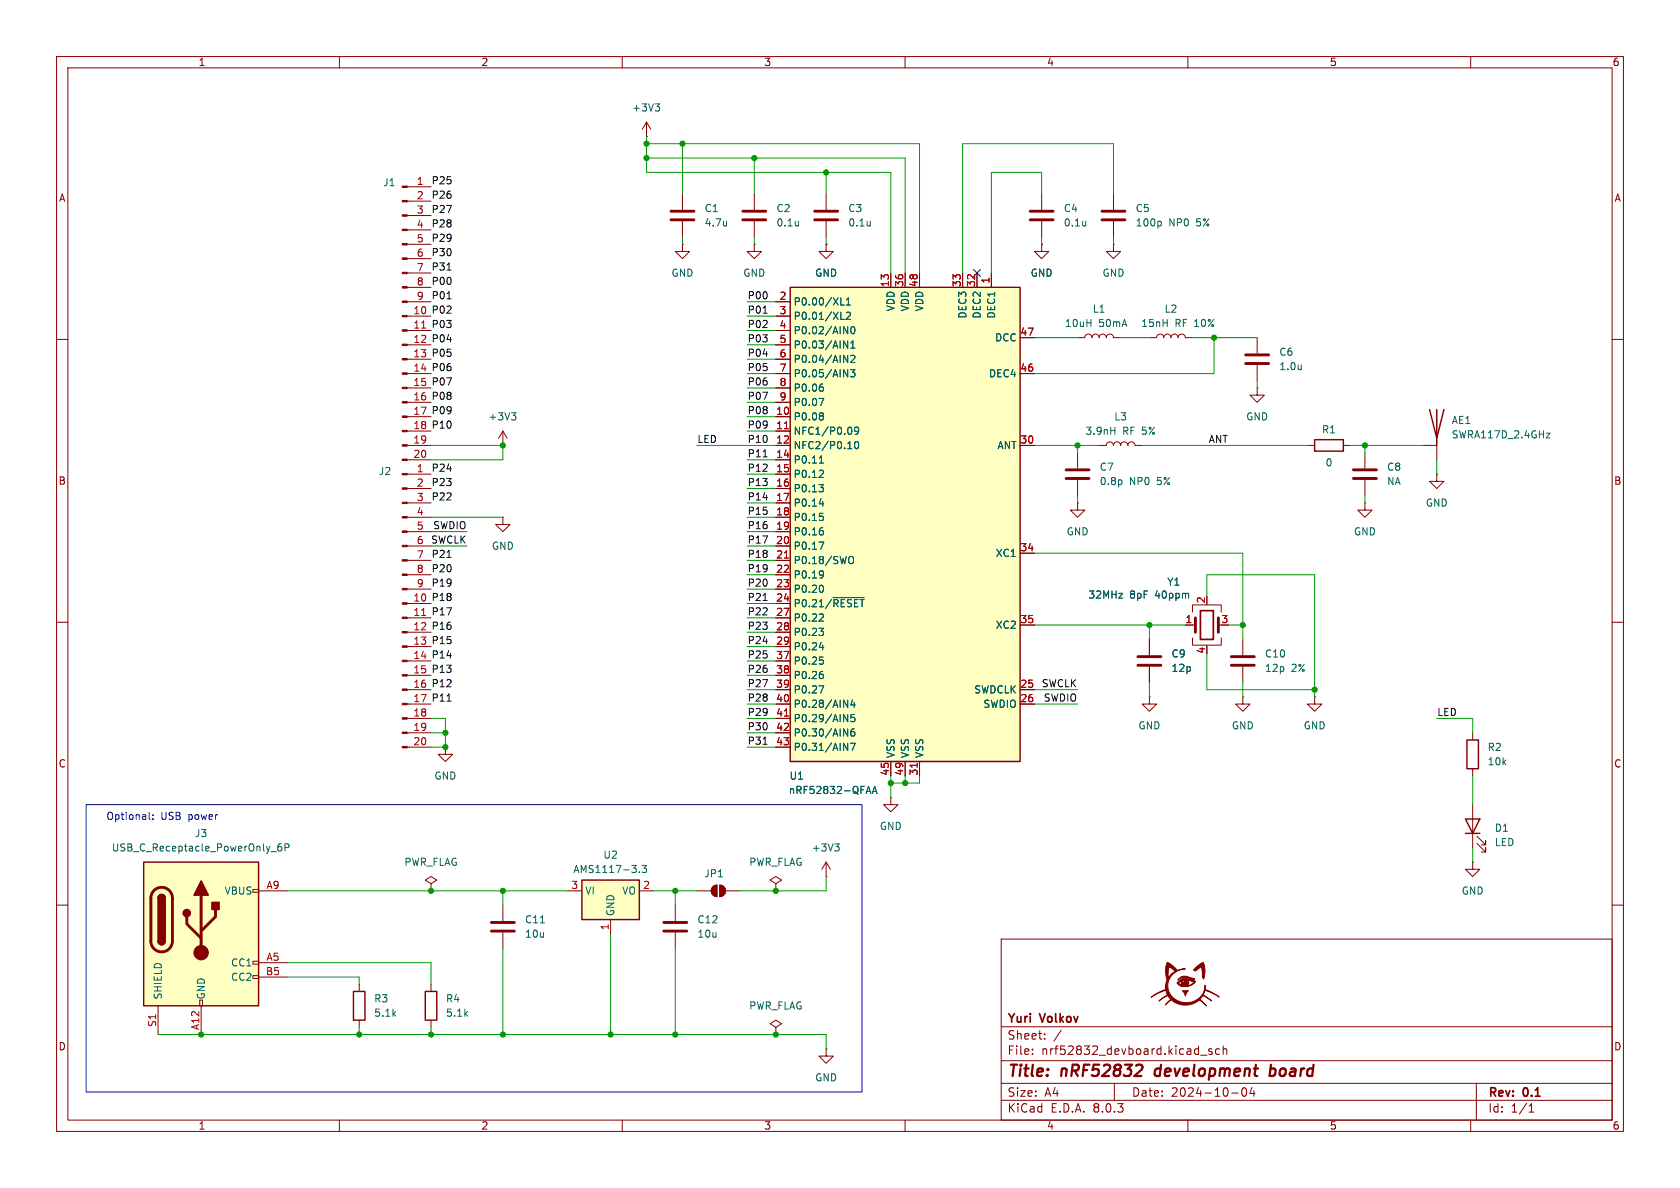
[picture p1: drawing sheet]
<svg xmlns="http://www.w3.org/2000/svg" width="297mm" height="210mm" viewBox="0 0 297 210" stroke-linecap="round" stroke-linejoin="round" font-family="sans-serif">
<g fill="none" stroke="#840000" stroke-width=".18">
<path d="M10 10h277v190h-277zM12 12h273v186h-273zM60 10v2M110 10v2M160 10v2M210 10v2M260 10v2M72 38.1h4.2M72 35.6h4.2M72 33h4.2M114.3 24.1h.1M114.3 21.6l-.8 1.3"/>
<path d="M114.3 21.6v2.5M114.3 21.6l.8 1.3M120.6 34.3v2.8M120.6 39.1v2.8M133.3 34.3v2.8M133.3 39.1v2.8M146 34.3v2.8M146 39.1v2.8M184.1 34.3v2.8M184.1 39.1v2.8M196.8 34.3v2.8M196.8 39.1v2.8"/>
<path d="M10 60h2M72 58.4h4.2M72 55.9h4.2M72 53.3h4.2M72 50.8h4.2M72 48.3h4.2M72 45.7h4.2M72 43.2h4.2M72 40.6h4.2M120.6 43.2v1.3h1.3l-1.3 1.2-1.2-1.2h1.2M120.6 43.2h.1M133.3 43.2v1.3h1.3l-1.3 1.2-1.2-1.2h1.2"/>
<path d="M133.3 43.2h.1M146 43.2v1.3h1.3l-1.3 1.2-1.2-1.2h1.2M146 43.2h.1M184.1 43.2v1.3h1.3l-1.3 1.2-1.2-1.2h1.2M184.1 43.2h.1M190.5 59.7h1.3a.64 .64 0 0 1 .6-.6 .64 .64 0 0 1 .6 .6 .64 .64 0 0 1 .7-.6 .64 .64 0 0 1 .6 .6 .64 .64 0 0 1 .6-.6 .64 .64 0 0 1 .7 .6 .64 .64 0 0 1 .6-.6 .64 .64 0 0 1 .6 .6h1.3M196.8 43.2v1.3h1.3l-1.3 1.2-1.2-1.2h1.2M196.8 43.2h.1M203.2 59.7h1.3a.64 .64 0 0 1 .6-.6 .64 .64 0 0 1 .6 .6 .64 .64 0 0 1 .7-.6 .64 .64 0 0 1 .6 .6 .64 .64 0 0 1 .6-.6 .64 .64 0 0 1 .7 .6 .64 .64 0 0 1 .6-.6 .64 .64 0 0 1 .6 .6h1.3M222.2 59.7v2.8M285 60h2M72 78.7h4.2"/>
<path d="M72 76.2h4.2M72 73.7h4.2M72 71.1h4.2M72 68.6h4.2M72 66h4.2M72 63.5h4.2M72 61h4.2M88.9 78.7h.1M88.9 76.2l-.8 1.3M88.9 76.2v2.5M88.9 76.2l.8 1.3M222.2 68.6v1.3h1.3l-1.3 1.2-1.2-1.2h1.2"/>
<path d="M222.2 68.6h.1M222.2 64.5v2.8M231.1 78.7h1.3M237.5 78.7h1.3M72 81.3h4.2M88.9 91.4v1.3h1.3l-1.3 1.3-1.3-1.3h1.3M88.9 91.4h.1M190.5 88.9v1.3h1.3l-1.3 1.2-1.3-1.2h1.3M190.5 88.9h.1M10 110h2M203.2 113v2.8M203.2 117.9v2.8"/>
<path d="M209.5 110.5h1.8M210.8 112.8v1.2h5.1v-1.2M210.8 108.2v-1.3h5.1v1.3M213.4 114v.3M219.7 113v2.8M219.7 117.9v2.8M285 110h2M78.7 132.1v1.3h1.3l-1.3 1.2-1.2-1.2h1.2M78.7 132.1h.1M203.2 123.2v1.3h1.3l-1.3 1.2-1.3-1.2h1.3M203.2 123.2h.1M219.7 123.2v1.3h1.3l-1.3 1.2-1.3-1.2h1.3"/>
<path d="M219.7 123.2h.1M232.4 123.2v1.3h1.3l-1.3 1.2-1.3-1.2h1.3M232.4 123.2h.1M260.3 129.5v1.3M260.3 135.9v1.3M10 160h2M137.2 156.2l1-.6-1-.7-1.1 .7 1.1 .6v1.3M137.2 157.5h.1M146 154.9h.1M146 152.4v2.5M146 152.4l-.7 1.3M146 152.4l.8 1.3"/>
<path d="M157.5 141v1.2h1.2l-1.2 1.3-1.3-1.3h1.3M157.5 141h.1M260.3 152.4v1.3h1.3l-1.3 1.2-1.2-1.2h1.2M260.3 152.4h.1M260.3 142.2v7.7M261.1 149.1l1.5 1.5v-.7v.7h-.7M261.1 147.8l1.5 1.6v-.8v.8h-.7M285 160h2M177 166h108v32h-108zM60 198v2M110 198v2M137.2 181.6l1-.6-1-.7-1.1 .7 1.1 .6v1.3"/>
<path d="M137.2 182.9h.1M160 198v2M177 194.5h108M177 191.5h108M177 187.5h108M177 181.5h108M182.5 186.3v.1M182.5 185.5v.1M184.7 183.6v.1M184.7 182.8v.1M187.6 182.1l-1.3 2M197 191.5v3"/>
<path d="M210 198v2M212.2 186.5h1.2M214.2 185.5l-.3-.1-.2 .2v.2l.5 .2v.3h-.5M215.6 185.5l-.4-.1-.3 .3v.4l.1 .2h.6M216.2 185.5l.3-.1 .3 .1 .1 .9M216.2 184.9v1.5M217.7 193.2h1.2M219.7 192.4a.81 .81 0 0 0 .3 1.4l.2-.1 .2-.5-.2-.8M221.3 192.2l-.3 1.1h.9M221.7 192.8v1M260 198v2M261 191.5v6.5"/>
<path d="M270.3 196.6h.9M270.3 195.5l.4-.4v1.5"/>
</g>
<path d="M201.6 188.2a.45 .45 0 0 1 .4 .6l-.2 .3-1.3 1.1M204.3 189.1l-.2 .7 .3 .4M224.6 189l.2-.1 .6 .1M224.7 188.2l-.3 2M225.3 190a.66 .66 0 0 1-.8 .1" fill="none" stroke="#840000" stroke-width=".4"/>
<g fill="none" stroke="#840000" stroke-width=".51">
<path d="M118.6 38.9h4.1M118.6 37.3h4.1M131.3 38.9h4.1M131.3 37.3h4.1M144 38.9h4.1M144 37.3h4.1M182.1 38.9h4.1M182.1 37.3h4.1M194.8 38.9h4.1M194.8 37.3h4.1M220.2 64.3h4.1M220.2 62.7h4.1"/>
<path d="M201.2 117.6h4M201.2 116.1h4M211.3 109.2v2.6M215.4 109.2v2.6M217.7 117.6h4M217.7 116.1h4"/>
</g>
<g fill="none" stroke="#006464" stroke-width=".18">
<path d="M115.8 18.4h.8l-.4 .4M116.4 18.8l.2 .3v.3l-.2 .2M128.4 39.1v.8M128.4 39.8v.1M141.1 39.1v.8M141.1 39.8v.1M153.8 39.1v.8M153.8 39.8v.1M191.9 39.1v.8M191.9 39.8v.1M205.1 39.1l.2 .2v.4l-.2 .2M90.4 73h.8l-.4 .5"/>
<path d="M91 73.5l.2 .2v.3l-.2 .2M230 64.5v.8M230 65.2v.1M147.6 149.2h.7l-.4 .5M148.1 149.7l.2 .2v.3l-.2 .2"/>
</g>
<path d="M232.4 77.7h5.1v2.1h-5.1zM259.3 130.8h2.1v5.1h-2.1zM259.1 144.8h2.5l-1.3 2.5zM259.1 147.3h2.5" fill="none" stroke="#840000" stroke-width=".25"/>
<g fill="#840000" stroke="#840000" stroke-width=".18">
<path d="M71.1 81.2h.9v.2h-.9z"/>
<path d="M71.1 78.6h.9v.3h-.9z"/>
<path d="M71.1 76.1h.9v.2h-.9z"/>
<path d="M71.1 73.5h.9v.3h-.9z"/>
<path d="M71.1 71h.9v.2h-.9z"/>
<path d="M71.1 68.5h.9v.2h-.9z"/>
<path d="M71.1 65.9h.9v.3h-.9z"/>
<path d="M71.1 63.4h.9v.2h-.9z"/>
<path d="M71.1 60.8h.9v.3h-.9z"/>
<path d="M71.1 58.3h.9v.2h-.9z"/>
<path d="M71.1 55.8h.9v.2h-.9z"/>
<path d="M71.1 53.2h.9v.3h-.9z"/>
<path d="M71.1 50.7h.9v.2h-.9z"/>
<path d="M71.1 48.1h.9v.3h-.9z"/>
<path d="M71.1 45.6h.9v.2h-.9z"/>
<path d="M71.1 43.1h.9v.2h-.9z"/>
<path d="M71.1 40.5h.9v.3h-.9z"/>
<path d="M71.1 38h.9v.2h-.9z"/>
<path d="M71.1 35.4h.9v.3h-.9z"/>
<path d="M71.1 32.9h.9v.2h-.9z"/>
<path d="M209 175.1h1.1l-.6 .9z"/>
<path d="M209.3 173.4l.1-.1a.39 .39 0 0 1 .5 .4 .39 .39 0 0 1-.4 .4 .39 .39 0 0 1-.4-.5v.1a.17 .17 0 0 0 .3 0 .17 .17 0 0 0 0-.2z"/>
<path d="M208.5 172.9a2.13 2.13 0 0 1 2.3 0l.4 .1-.5 .1 .5 .2-.5-.1a1.87 1.87 0 0 0-2.5 .1z"/>
<path d="M211.1 171.3l.9-.8 .6-.3a.79 .79 0 0 1 .4 .8v1.2l-.2 .9-.2-.3-.2-1.9-.6 .4a.54 .54 0 0 1-.8 .2z"/>
<path d="M208.1 173.7a1.78 1.78 0 0 1 2.6-.4l.7 .2-.3 .3a2.45 2.45 0 0 1-2.4 .5h1.3l.5-.2 .7-.5-1.3-.5a.72 .72 0 0 1 0 1.1l-1.2 .1-.6-.5 .9 .4-.1-.3h.1a.49 .49 0 0 0 .8 .3 .49 .49 0 0 0 0-.8 .49 .49 0 0 0-.8 .3v.2h-.1l.1-.7-.7 .6z"/>
<path d="M206.3 170.1l.9 .5 .9 1 1.4-.3a3 3 0 0 0-3 3.2 3 3 0 0 0 3.5 2.7 3.2 3.2 0 0 0 3-3.1v.8l1.1 .5 1.5 .9-1.2-.7-1.4-.5-.3 .8 1.5 1-1.6-.9-.5 .7 1.2 1.1-1.3-1.1a3.9 3.9 0 0 1-2.1 1 3.8 3.8 0 0 1-2.8-1l-1.1 .9 1-.9-.6-.7-1.5 1 1.5-1.1-.3-.8-1.7 .6-.9 .6 1.6-1 1-.4v-.9l.2-.8-.1-.3a.77 .77 0 0 0 .8-.6l.8-.6-1.1-.8-.2 1.1v.9h-.3l-.1-1.7z"/>
</g>
<path d="M74.5 58h.8" fill="none" stroke="#a90000" stroke-width=".18"/>
<path d="M212.2 108h2.3v5h-2.3z" fill="none" stroke="#840000" stroke-width=".3"/>
<path d="M139.7 50.8h40.6v83.8h-40.6z" fill="#ffffc2"/>
<path d="M139.7 50.8h40.6v83.8h-40.6zM252.7 72.4l1.3 5.1 1.3-5.1M254 72.4v6.3M75.2 175.3h2v5h-2z" fill="none" stroke="#840000" stroke-width=".25"/>
<g fill="none" stroke="#840000" stroke-width=".18">
<path d="M137.2 53.3h2.5M137.2 55.9h2.5M137.2 58.4h2.5M157.5 48.3v2.5M160 48.3v2.5M162.6 48.3v2.5M170.2 48.3v2.5M172.7 48.3v2.5M175.3 48.3v2.5M180.3 59.7h2.6M137.2 73.7h2.5M137.2 76.2h2.5"/>
<path d="M137.2 78.7h2.5M137.2 66h2.5M137.2 61h2.5M137.2 63.5h2.5M137.2 68.6h2.5M137.2 71.1h2.5M180.3 78.7h2.6M180.3 66h2.6M194.3 78.7h1.3a.64 .64 0 0 1 .6-.6 .64 .64 0 0 1 .6 .6 .64 .64 0 0 1 .7-.6 .64 .64 0 0 1 .6 .6 .64 .64 0 0 1 .7-.6 .64 .64 0 0 1 .6 .6 .64 .64 0 0 1 .6-.6 .64 .64 0 0 1 .7 .6h1.2M251.5 78.7h2.5v2.6M137.2 81.3h2.5M137.2 83.8h2.5"/>
<path d="M137.2 86.4h2.5M137.2 88.9h2.5M137.2 91.4h2.5M137.2 94h2.5M137.2 96.5h2.5M137.2 99.1h2.5M180.3 97.8h2.6M190.5 80v2.8M190.5 84.8v2.8M241.3 88.9v1.3h1.3l-1.3 1.2-1.3-1.2h1.3M241.3 88.9h.1M241.3 80v2.8"/>
<path d="M241.3 84.8v2.8M254 83.8v1.3h1.3l-1.3 1.3-1.3-1.3h1.3M254 83.8h.1M137.2 101.6h2.5M137.2 104.1h2.5M137.2 106.7h2.5M137.2 109.2h2.5M137.2 111.8h2.5M137.2 114.3h2.5M137.2 116.8h2.5M137.2 119.4h2.5M180.3 110.5h2.6"/>
<path d="M137.2 121.9h2.5M137.2 124.5h2.5M137.2 127h2.5M137.2 129.5h2.5M137.2 132.1h2.5M157.5 134.6v2.6M160 134.6v2.6M162.6 134.6v2.6M180.3 121.9h2.6M180.3 124.5h2.6M76.2 174v1.3M76.2 180.3v1.3"/>
<path d="M146 185.4v1.3h1.3l-1.3 1.3-1.2-1.3h1.2M146 185.4h.1"/>
</g>
<g fill="none" stroke="#006464" stroke-width=".18">
<path d="M148.7 53.9h.6M148.7 56.5h.6M149.1 57.7l.8 1.3v-1.3M149.6 53.9h.7M149.6 53l.4-.4v1.3M149.6 55.3l.5-.1 .2 .4-.7 .9h.7M150.5 57.9l.2-.2a.68 .68 0 0 1 .5 .7 .68 .68 0 0 1-.5 .6l-.2-.1-.1-.4zM144.8 70.4h.8l-.5 1.3M145.2 67.9h.2M145.3 73l.3 .2-.3 .3 .3 .3v.2l-.3 .2M145.3 68.4l.3 .2v.3l-.3 .3M149.1 60.3l.8 1.2v-1.2"/>
<path d="M149.1 62.8l.8 1.3v-1.3M149.1 65.3l.8 1.3v-1.3M149.9 79.3h.7M150.3 65.3h.8l-.4 .5 .4 .2v.5l-.2 .1-.6-.1M150.4 62.9l.5-.1 .2 .4-.8 .9h.8M150.4 61.5h.7M150.4 60.6l.4-.3v1.2M150.5 75.6l.1 .4-.1 .7M151.2 78.2l.2-.2a.68 .68 0 0 1 .4 .7 .68 .68 0 0 1-.4 .6l-.2-.1-.1-.4zM151.8 76.1l-.2 .2-.4-.1-.1-.1 .1-.5 .4-.1 .1 .1a.84 .84 0 0 1-.3 1.2h-.2M196.4 76.1h.7M197.1 75.5v1.3"/>
<path d="M273.3 76.6h.7l-.7 .8h.7M144.8 85.7h.8l-.5 .5M144.8 95.8h.8l-.5 1.3M144.8 81.9h.8M144.8 89.1h.8M144.9 90.7h.6M145.1 80.8l.1-.2v1.3M145.2 93.3h.2M145.3 83.1l.3 .3-.1 .3-.7 .7h.8M145.3 86.2l.3 .2v.3l-.3 .2M145.3 91.2l.3 .3v.3l-.3 .2M145.3 93.8l.3 .2v.3l-.3 .3"/>
<path d="M145.4 88.6v.9M150 98.8a.42 .42 0 0 1 .5-.4 .42 .42 0 0 1 .4 .4v.4a.42 .42 0 0 1-.4 .5 .42 .42 0 0 1-.5-.5M198.3 84.9v.6M144.8 111.1h.8l-.5 .5M144.8 114.5h.8M144.9 116.1h.6M145.2 118.7h.2M145.3 103.4a.79 .79 0 0 1 0 1.3M145.3 100.9l.2 .1a1.03 1.03 0 0 1-.2 1.1M145.3 108.5l.3 .3-.1 .3-.7 .7h.8M145.3 111.6l.3 .2v.3l-.3 .2M145.3 116.6l.3 .3v.3l-.3 .2"/>
<path d="M145.3 119.2l.3 .2v.3l-.3 .3M145.4 114v.9M145.6 101.5l-.3 .2M147.3 105.6h5.5M144.8 121.2h.8l-.5 1.3M149.1 123.8l.8 1.2v-1.2M149.1 126.3l.8 1.3v-1.3M149.1 128.8l.8 1.3v-1.3M149.1 131.4l.8 1.3v-1.3M150.3 131.4h.9l-.6 1.3M150.7 123.7l-.3 .9h.8M151 128.8l-.4 .1a.86 .86 0 0 0 0 1.2l.5-.1v-.4l-.2-.3-.4 .1-.1 .2"/>
<path d="M151 124.2v.8M151.1 126.3h-.6l-.1 .6 .2-.1 .4 .1 .1 .1v.5l-.2 .1-.5-.1M153.2 139.9h.6M153.5 139l.5 1.3M154.3 139.9h.6M154.2 140.3l.4-1.3 .5 1.3"/>
</g>
<path d="M138.7 75.8h.7M138.7 98.6h.7M138.7 126.6h.7M162.1 134.9v.7" fill="none" stroke="#a90000" stroke-width=".18"/>
<path d="M188.5 84.6h4M188.5 83.1h4M239.3 84.6h4M239.3 83.1h4" fill="none" stroke="#840000" stroke-width=".51"/>
<path d="M25.4 152.4h20.3v25.4h-20.3z" fill="#ffffc2"/>
<g fill="none" stroke="#840000" stroke-width=".18">
<path d="M72 99.1h4.2M72 96.5h4.2M72 94h4.2M72 91.4h4.2M72 88.9h4.2M72 86.4h4.2M72 83.8h4.2M72 119.4h4.2M72 116.8h4.2M72 114.3h4.2M72 111.8h4.2M72 109.2h4.2"/>
<path d="M72 106.7h4.2M72 104.1h4.2M72 101.6h4.2M72 132.1h4.2M72 129.5h4.2M72 127h4.2M72 124.5h4.2M72 121.9h4.2M44.7 157.2h1v.5h-1zM45.7 157.5h5.1M76.2 156.2l1-.6-1-.7-1 .7 1 .6v1.3M76.2 157.5h.1"/>
<path d="M123.2 157.5h2.5M126 156.8l.7-.3v2a1.02 1.02 0 0 1-.9-.6 1.02 1.02 0 0 1 .2-1.1zM127.3 156.5a1.02 1.02 0 0 1 1 1 1.02 1.02 0 0 1-1 1zM128.3 157.5h2.5M27.9 177.8v5.1M35.3 176.8h.5v1h-.5zM35.6 177.8v5.1M44.7 172.5h1v.5h-1zM44.7 169.9h1v.5h-1zM45.7 170.2h5.1M45.7 172.7h5.1M63.5 174v1.3"/>
<path d="M88.9 160v2.8M88.9 164.8v2.8M119.4 160v2.8M119.4 164.8v2.8M63.5 180.3v1.3"/>
</g>
<path d="M25.4 152.4h20.3v25.4h-20.3zM27.9 158.8a.64 .64 0 0 1 .7-.7 .64 .64 0 0 1 .6 .7M27.9 166.4a.64 .64 0 0 0 .7 .6 .64 .64 0 0 0 .6-.6M62.5 175.3h2v5h-2z" fill="none" stroke="#840000" stroke-width=".25"/>
<path d="M27.2 157.4a1.9 1.9 0 0 1 2.1-.4 1.9 1.9 0 0 1 1.2 1.8v7.6a1.91 1.91 0 0 1-1.9 1.9 1.91 1.91 0 0 1-1.9-1.9v-7.8l.1-.6zM35.6 158.2v10.2M33 162.1v1.2l2.6 2.6M38.1 160.8v1.3l-2.5 2.5M86.9 164.6h4M86.9 163.1h4M117.3 164.6h4.1M117.3 163.1h4.1" fill="none" stroke="#840000" stroke-width=".51"/>
<g fill="#840000" stroke="#840000" stroke-width=".25">
<path d="M27.9 166.4h1.3a.64 .64 0 0 1-.6 .6 .64 .64 0 0 1-.7-.6z"/>
<path d="M27.9 158.8h1.3v7.6h-1.3z"/>
<path d="M28.1 158.3a.64 .64 0 0 1 .7-.1 .64 .64 0 0 1 .4 .6h-1.3z"/>
<path d="M35.6 155.7l1.2 2.5h-2.5z"/>
<path d="M37.5 159.5h1.2v1.3h-1.2z"/>
<circle cx="33" cy="161.4" r=".63"/>
</g>
<g fill="#840000" stroke="#840000" stroke-width=".18">
<path d="M71.1 132h.9v.2h-.9z"/>
<path d="M71.1 129.4h.9v.3h-.9z"/>
<path d="M71.1 126.9h.9v.2h-.9z"/>
<path d="M71.1 124.3h.9v.3h-.9z"/>
<path d="M71.1 121.8h.9v.2h-.9z"/>
<path d="M71.1 119.3h.9v.2h-.9z"/>
<path d="M71.1 116.7h.9v.3h-.9z"/>
<path d="M71.1 114.2h.9v.2h-.9z"/>
<path d="M71.1 111.6h.9v.3h-.9z"/>
<path d="M71.1 109.1h.9v.2h-.9z"/>
<path d="M71.1 106.6h.9v.2h-.9z"/>
<path d="M71.1 104h.9v.3h-.9z"/>
<path d="M71.1 101.5h.9v.2h-.9z"/>
<path d="M71.1 98.9h.9v.3h-.9z"/>
<path d="M71.1 96.4h.9v.2h-.9z"/>
<path d="M71.1 93.9h.9v.2h-.9z"/>
<path d="M71.1 91.3h.9v.3h-.9z"/>
<path d="M71.1 88.8h.9v.2h-.9z"/>
<path d="M71.1 86.2h.9v.3h-.9z"/>
<path d="M71.1 83.7h.9v.2h-.9z"/>
<path d="M126 156.8l.7-.3v2a1.02 1.02 0 0 1-.9-.6 1.02 1.02 0 0 1 .2-1.1z"/>
<path d="M127.3 156.5a1.02 1.02 0 0 1 1 1 1.02 1.02 0 0 1-1 1z"/>
<circle cx="35.6" cy="168.4" r="1.27"/>
</g>
<path d="M47.9 150.6h1M49.7 149.2h-.4a.86 .86 0 0 0 0 1.2l.5-.1v-.4l-.2-.2h-.4l-.1 .2M50.4 149.8h.6l.1-.2-.1-.3-.6-.1v1.2M95.5 163.1h.8" fill="none" stroke="#006464" stroke-width=".18"/>
<path d="M74.5 108.8h.8" fill="none" stroke="#a90000" stroke-width=".18"/>
<path d="M102.9 155.6h10.1v7h-10.1z" fill="#ffffc2"/>
<path d="M102.9 155.6h10.1v7h-10.1z" fill="none" stroke="#840000" stroke-width=".25"/>
<g fill="none" stroke="#840000" stroke-width=".18">
<path d="M137.2 53.3h2.5M137.2 55.9h2.5M137.2 58.4h2.5M146 43.2h.1M157.5 48.3v2.5M160 48.3v2.5M162.6 48.3v2.5M170.2 48.3v2.5M172.7 48.3v2.5M175.3 48.3v2.5M180.3 59.7h2.6M184.1 43.2h.1"/>
<path d="M137.2 73.7h2.5M137.2 76.2h2.5M137.2 78.7h2.5M137.2 66h2.5M137.2 61h2.5M137.2 63.5h2.5M137.2 68.6h2.5M137.2 71.1h2.5M180.3 78.7h2.6M180.3 66h2.6M137.2 81.3h2.5M137.2 83.8h2.5"/>
<path d="M137.2 86.4h2.5M137.2 88.9h2.5M137.2 91.4h2.5M137.2 94h2.5M137.2 96.5h2.5M137.2 99.1h2.5M180.3 97.8h2.6M137.2 101.6h2.5M137.2 104.1h2.5M137.2 106.7h2.5M137.2 109.2h2.5M137.2 111.8h2.5"/>
<path d="M137.2 114.3h2.5M137.2 116.8h2.5M137.2 119.4h2.5M180.3 110.5h2.6M203.2 113v2.8M203.2 117.9v2.8M209.5 110.5h1.3M137.2 121.9h2.5M137.2 124.5h2.5M137.2 127h2.5M137.2 129.5h2.5M137.2 132.1h2.5"/>
<path d="M157.5 134.6v2.6M160 134.6v2.6M162.6 134.6v2.6M180.3 121.9h2.6M180.3 124.5h2.6M100.3 157.5h2.6M113 157.5h2.6M107.9 162.6v2.5"/>
</g>
<g fill="none" stroke="#006464" stroke-width=".18">
<path d="M148.7 53.9h.6M148.7 56.5h.6M149.1 57.7l.8 1.3v-1.3M149.6 53.9h.7M149.6 53l.4-.4v1.3M149.6 55.3l.5-.1 .2 .4-.7 .9h.7M150.5 57.9l.2-.2a.68 .68 0 0 1 .5 .7 .68 .68 0 0 1-.5 .6l-.2-.1-.1-.4zM144.8 70.4h.8l-.5 1.3M145.2 67.9h.2M145.3 73l.3 .2-.3 .3 .3 .3v.2l-.3 .2M145.3 68.4l.3 .2v.3l-.3 .3M149.1 60.3l.8 1.2v-1.2"/>
<path d="M149.1 62.8l.8 1.3v-1.3M149.1 65.3l.8 1.3v-1.3M149.9 79.3h.7M150.3 65.3h.8l-.4 .5 .4 .2v.5l-.2 .1-.6-.1M150.4 62.9l.5-.1 .2 .4-.8 .9h.8M150.4 61.5h.7M150.4 60.6l.4-.3v1.2M150.5 75.6l.1 .4-.1 .7M151.2 78.2l.2-.2a.68 .68 0 0 1 .4 .7 .68 .68 0 0 1-.4 .6l-.2-.1-.1-.4zM151.8 76.1l-.2 .2-.4-.1-.1-.1 .1-.5 .4-.1 .1 .1a.84 .84 0 0 1-.3 1.2h-.2M144.8 85.7h.8l-.5 .5M144.8 95.8h.8l-.5 1.3"/>
<path d="M144.8 81.9h.8M144.8 89.1h.8M144.9 90.7h.6M145.1 80.8l.1-.2v1.3M145.2 93.3h.2M145.3 83.1l.3 .3-.1 .3-.7 .7h.8M145.3 86.2l.3 .2v.3l-.3 .2M145.3 91.2l.3 .3v.3l-.3 .2M145.3 93.8l.3 .2v.3l-.3 .3M145.4 88.6v.9M150 98.8a.42 .42 0 0 1 .5-.4 .42 .42 0 0 1 .4 .4v.4a.42 .42 0 0 1-.4 .5 .42 .42 0 0 1-.5-.5M144.8 111.1h.8l-.5 .5"/>
<path d="M144.8 114.5h.8M144.9 116.1h.6M145.2 118.7h.2M145.3 103.4a.79 .79 0 0 1 0 1.3M145.3 100.9l.2 .1a1.03 1.03 0 0 1-.2 1.1M145.3 108.5l.3 .3-.1 .3-.7 .7h.8M145.3 111.6l.3 .2v.3l-.3 .2M145.3 116.6l.3 .3v.3l-.3 .2M145.3 119.2l.3 .2v.3l-.3 .3M145.4 114v.9M145.6 101.5l-.3 .2M147.3 105.6h5.5"/>
<path d="M144.8 121.2h.8l-.5 1.3M149.1 123.8l.8 1.2v-1.2M149.1 126.3l.8 1.3v-1.3M149.1 128.8l.8 1.3v-1.3M149.1 131.4l.8 1.3v-1.3M150.3 131.4h.9l-.6 1.3M150.7 123.7l-.3 .9h.8M151 128.8l-.4 .1a.86 .86 0 0 0 0 1.2l.5-.1v-.4l-.2-.3-.4 .1-.1 .2M151 124.2v.8M151.1 126.3h-.6l-.1 .6 .2-.1 .4 .1 .1 .1v.5l-.2 .1-.5-.1M153.2 139.9h.6M153.5 139l.5 1.3"/>
<path d="M154.3 139.9h.6M113 154.1v.1M113.5 153h.8l-.4 .5 .3 .1v.5l-.1 .1-.6-.1M154.2 140.3l.4-1.3 .5 1.3"/>
</g>
<path d="M79 52.8h.7M79 47.7h.7M134.9 55.4h.7M79 98.5h.7M134.9 80.8h.7M134.9 106.2h.7M79 123.9h.7M134.9 131.6h.7" fill="none" stroke="#0f0f0f" stroke-width=".18"/>
<path d="M15.2 142.2h137.2v50.8h-137.2zM26.4 143.6v1.1l.2 .2M27 144.7v.2M27 144.1v.1" fill="none" stroke="#0000c2" stroke-width=".18"/>
<g fill="none" stroke="#009600" stroke-width=".18">
<path d="M114.3 27.9h45.7v20.4M114.3 24.1v6.4h43.2v17.8M114.3 25.4h48.3v22.9M120.6 25.4v8.9M133.3 27.9v6.4M146 30.5v3.8M184.1 34.3v-3.8h-8.8v17.8M196.8 34.3v-8.9h-26.6v22.9M120.6 41.9v1.3M132.1 53.3h5.1M132.1 55.9h5.1M132.1 58.4h5.1"/>
<path d="M133.3 41.9v1.3M146 41.9v1.3M182.9 59.7h7.6M184.1 41.9v1.3M196.8 41.9v1.3M198.1 59.7h5.1M210.8 59.7h11.4M214.6 59.7v6.3h-31.7M76.2 78.7h12.7v2.6h-12.7M123.2 78.7h14M132.1 68.6h5.1M132.1 73.7h5.1"/>
<path d="M132.1 66h5.1M132.1 76.2h5.1M132.1 71.1h5.1M132.1 63.5h5.1M132.1 61h5.1M182.9 78.7h11.4M190.5 78.7v1.3M201.9 78.7h29.2M222.2 67.3v1.3M238.8 78.7h12.7M241.3 78.7v1.3M76.2 96.5h6.3"/>
<path d="M76.2 91.4h12.7M76.2 94h6.3M132.1 88.9h5.1M132.1 83.8h5.1M132.1 96.5h5.1M132.1 81.3h5.1M132.1 91.4h5.1M132.1 94h5.1M132.1 99.1h5.1M132.1 86.4h5.1M182.9 97.8h36.8v15.2M190.5 87.6v1.3"/>
<path d="M241.3 87.6v1.3M254 81.3v2.5M132.1 104.1h5.1M132.1 106.7h5.1M132.1 101.6h5.1M132.1 109.2h5.1M132.1 119.4h5.1M132.1 114.3h5.1M132.1 111.8h5.1M132.1 116.8h5.1M182.9 110.5h26.6M203.2 110.5v2.5"/>
<path d="M213.4 105.4v-3.8h19v21.6M213.4 115.6v6.3h19M217.2 110.5h2.5M76.2 127h2.5v5.1h-2.5M76.2 129.5h2.5M132.1 121.9h5.1M132.1 124.5h5.1M132.1 127h5.1M132.1 129.5h5.1M132.1 132.1h5.1M157.5 137.2v3.8M160 137.2v1.2"/>
<path d="M162.6 137.2v1.2h-5.1M182.9 121.9h7.6M182.9 124.5h7.6M203.2 120.7v2.5M219.7 120.7v2.5M254 127h6.3v2.5M260.3 137.2v5M50.8 157.5h49.5M88.9 157.5v2.5M115.6 157.5h7.6M119.4 157.5v2.5M146 154.9v2.6h-15.2"/>
<path d="M260.3 149.9v2.5M50.8 172.7h12.7v1.3M50.8 170.2h25.4v3.8M88.9 167.6v15.3M107.9 165.1v17.8M119.4 167.6v15.3M27.9 182.9h118.1v2.5M63.5 181.6v1.3M76.2 181.6v1.3"/>
</g>
<path d="M172.1 47.7l1.2 1.2M173.3 47.7l-1.2 1.2" fill="none" stroke="#000084" stroke-width=".18"/>
<path d="M138.7 75.8h.7M138.7 98.6h.7M138.7 126.6h.7M162.1 134.9v.7" fill="none" stroke="#a90000" stroke-width=".18"/>
<g fill="#009600" stroke="#009600" stroke-width=".18">
<circle cx="119.4" cy="182.9" r=".46"/>
<circle cx="137.2" cy="182.9" r=".46"/>
<circle cx="88.9" cy="182.9" r=".46"/>
<circle cx="107.9" cy="182.9" r=".46"/>
<circle cx="119.4" cy="157.5" r=".46"/>
<circle cx="76.2" cy="182.9" r=".46"/>
<circle cx="78.7" cy="129.5" r=".46"/>
<circle cx="78.7" cy="132.1" r=".46"/>
<circle cx="35.6" cy="182.9" r=".46"/>
<circle cx="63.5" cy="182.9" r=".46"/>
<circle cx="88.9" cy="157.5" r=".46"/>
<circle cx="76.2" cy="157.5" r=".46"/>
<circle cx="88.9" cy="78.7" r=".46"/>
<circle cx="157.5" cy="138.4" r=".46"/>
<circle cx="137.2" cy="157.5" r=".46"/>
<circle cx="160" cy="138.4" r=".46"/>
<circle cx="241.3" cy="78.7" r=".46"/>
<circle cx="214.6" cy="59.7" r=".46"/>
<circle cx="190.5" cy="78.7" r=".46"/>
<circle cx="114.3" cy="27.9" r=".46"/>
<circle cx="133.3" cy="27.9" r=".46"/>
<circle cx="114.3" cy="25.4" r=".46"/>
<circle cx="146" cy="30.5" r=".46"/>
<circle cx="120.6" cy="25.4" r=".46"/>
<circle cx="232.4" cy="121.9" r=".46"/>
<circle cx="219.7" cy="110.5" r=".46"/>
<circle cx="203.2" cy="110.5" r=".46"/>
</g>
<g font-size="2.8" fill="#840000">
<text x="178" y="190.9">Title:</text>
<text x="187.7" y="190.9">nRF52832</text>
<text x="205" y="190.9">development</text>
<text x="226.1" y="190.9">board</text>
</g>
<g font-size="2.1" fill="#840000">
<text x="178" y="184">Sheet:</text>
<text x="178" y="181.2">Yuri</text>
<text x="184" y="181.2">Volkov</text>
<text x="178" y="186.7">File:</text>
<text x="184.1" y="186.7">nrf52832_devboard.kicad_sch</text>
<text x="178" y="196.9">KiCad</text>
<text x="178" y="194.1">Size:</text>
<text x="184.7" y="194.1">A4</text>
<text x="185.7" y="196.9">E.D.A.</text>
<text x="193.3" y="196.9">8.0.3</text>
<text x="200" y="194.1">Date:</text>
<text x="207" y="194.1">2024-10-04</text>
<text x="263" y="194.3">Rev:</text>
<text x="263" y="196.9">Id:</text>
<text x="267.1" y="196.9">1/1</text>
<text x="269.4" y="194.3">0.1</text>
</g>
<g font-size="1.8" fill="#840000">
<text x="35" y="11.9">1</text>
<text x="85" y="11.9">2</text>
<text x="135" y="11.9">3</text>
<text x="185" y="11.9">4</text>
<text x="235" y="11.9">5</text>
<text x="285" y="11.9">6</text>
<text x="10.3" y="35.9">A</text>
<text x="285.3" y="35.9">A</text>
<text x="10.3" y="85.9">B</text>
<text x="285.3" y="85.9">B</text>
<text x="10.3" y="135.9">C</text>
<text x="285.3" y="135.9">C</text>
<text x="10.3" y="185.9">D</text>
<text x="285.3" y="185.9">D</text>
<text x="35" y="199.9">1</text>
<text x="85" y="199.9">2</text>
<text x="135" y="199.9">3</text>
<text x="185" y="199.9">4</text>
<text x="235" y="199.9">5</text>
<text x="285" y="199.9">6</text>
</g>
<g font-size="1.8" fill="#006464">
<text x="111.7" y="19.9">+3V3</text>
<text x="67.6" y="33.1">J1</text>
<text x="124.5" y="37.7">C1</text>
<text x="124.5" y="40.2">4.7u</text>
<text x="137.2" y="37.7">C2</text>
<text x="137.2" y="40.2">0.1u</text>
<text x="149.9" y="37.7">C3</text>
<text x="149.9" y="40.2">0.1u</text>
<text x="188" y="37.7">C4</text>
<text x="188" y="40.2">0.1u</text>
<text x="200.7" y="37.7">C5</text>
<text x="200.7" y="40.2">100p</text>
<text x="206.6" y="40.2">NP0</text>
<text x="211.6" y="40.2">5%</text>
<text x="118.6" y="49.1">GND</text>
<text x="131.3" y="49.1">GND</text>
<text x="144" y="49.1">GND</text>
<text x="182.1" y="49.1">GND</text>
<text x="194.8" y="49.1">GND</text>
<text x="140.2" y="54.2">P0.00/XL1</text>
<text x="140.2" y="56.7">P0.01/XL2</text>
<text x="140.2" y="59.3">P0.02/AIN0</text>
<text x="158.3" y="55.1" transform="rotate(-90 158.3 55.1)">VDD</text>
<text x="160.9" y="55.1" transform="rotate(-90 160.9 55.1)">VDD</text>
<text x="163.4" y="55.1" transform="rotate(-90 163.4 55.1)">VDD</text>
<text x="171" y="56.4" transform="rotate(-90 171 56.4)">DEC3</text>
<text x="173.6" y="56.4" transform="rotate(-90 173.6 56.4)">DEC2</text>
<text x="176.1" y="56.4" transform="rotate(-90 176.1 56.4)">DEC1</text>
<text x="188.2" y="58">10uH</text>
<text x="193.1" y="55.5">L1</text>
<text x="194.2" y="58">50mA</text>
<text x="201.6" y="58">15nH</text>
<text x="205.8" y="55.5">L2</text>
<text x="207.7" y="58">RF 10%</text>
<text x="140.2" y="61.8">P0.03/AIN1</text>
<text x="140.2" y="64.4">P0.04/AIN2</text>
<text x="175.8" y="60.6">DCC</text>
<text x="226.1" y="63.1">C6</text>
<text x="226.1" y="65.6">1.0u</text>
<text x="140.2" y="66.9">P0.05/AIN3</text>
<text x="140.2" y="69.4">P0.06</text>
<text x="140.2" y="72">P0.07</text>
<text x="174.7" y="66.9">DEC4</text>
<text x="86.3" y="74.5">+3V3</text>
<text x="140.2" y="74.5">P0.08</text>
<text x="140.2" y="77.1">NFC1/P0.09</text>
<text x="191.8" y="77.1">3.9nH</text>
<text x="196.9" y="74.5">L3</text>
<text x="198.5" y="77.1">RF 5%</text>
<text x="220.2" y="74.5">GND</text>
<text x="233.6" y="76.8">R1</text>
<text x="256.6" y="75.2">AE1</text>
<text x="256.6" y="77.7">SWRA117D_2.4GHz</text>
<text x="140.2" y="79.6">NFC2/P0.10</text>
<text x="140.2" y="82.1">P0.11</text>
<text x="176.2" y="79.6">ANT</text>
<text x="194.3" y="83.4">C7</text>
<text x="234.2" y="82.7">0</text>
<text x="245.1" y="83.4">C8</text>
<text x="66.9" y="84.2">J2</text>
<text x="140.2" y="84.7">P0.12</text>
<text x="140.2" y="87.2">P0.13</text>
<text x="140.2" y="89.8">P0.14</text>
<text x="194.3" y="86">0.8p</text>
<text x="199.7" y="86">NP0</text>
<text x="204.6" y="86">5%</text>
<text x="245.1" y="86">NA</text>
<text x="252" y="89.8">GND</text>
<text x="140.2" y="92.3">P0.15</text>
<text x="140.2" y="94.8">P0.16</text>
<text x="188.5" y="94.8">GND</text>
<text x="239.3" y="94.8">GND</text>
<text x="86.9" y="97.4">GND</text>
<text x="140.2" y="97.4">P0.17</text>
<text x="140.2" y="99.9">P0.18/SWO</text>
<text x="175.9" y="98.7">XC1</text>
<text x="140.2" y="102.5">P0.19</text>
<text x="140.2" y="105">P0.20</text>
<text x="140.2" y="107.5">P0.21/~{RESET}</text>
<text x="192.3" y="106">32MHz</text>
<text x="199.7" y="106">8pF</text>
<text x="204.3" y="106">40ppm</text>
<text x="206.3" y="103.7">Y1</text>
<text x="140.2" y="110.1">P0.22</text>
<text x="140.2" y="112.6">P0.23</text>
<text x="175.9" y="111.4">XC2</text>
<text x="140.2" y="115.2">P0.24</text>
<text x="140.2" y="117.7">P0.25</text>
<text x="207" y="116.4">C9</text>
<text x="207" y="119">12p</text>
<text x="223.5" y="119">12p</text>
<text x="223.5" y="116.4">C10</text>
<text x="228.3" y="119">2%</text>
<text x="140.2" y="120.2">P0.26</text>
<text x="140.2" y="122.8">P0.27</text>
<text x="140.2" y="125.3">P0.28/AIN4</text>
<text x="172.1" y="122.8">SWDCLK</text>
<text x="173.8" y="125.3">SWDIO</text>
<text x="140.2" y="127.9">P0.29/AIN5</text>
<text x="140.2" y="130.4">P0.30/AIN6</text>
<text x="201.2" y="129.1">GND</text>
<text x="217.7" y="129.1">GND</text>
<text x="230.4" y="129.1">GND</text>
<text x="140.2" y="132.9">P0.31/AIN7</text>
<text x="158.3" y="134.1" transform="rotate(-90 158.3 134.1)">VSS</text>
<text x="160.9" y="134.1" transform="rotate(-90 160.9 134.1)">VSS</text>
<text x="163.4" y="134.1" transform="rotate(-90 163.4 134.1)">VSS</text>
<text x="262.9" y="132.9">R2</text>
<text x="262.9" y="135.5">10k</text>
<text x="76.7" y="138">GND</text>
<text x="139.3" y="140.6">nRF52832-QFAA</text>
<text x="139.5" y="138">U1</text>
<text x="34.4" y="148.2">J3</text>
<text x="155.4" y="146.9">GND</text>
<text x="264.2" y="147.2">D1</text>
<text x="264.2" y="149.8">LED</text>
<text x="19.7" y="150.7">USB_C_Receptacle_PowerOnly_6P</text>
<text x="71.4" y="153.3">PWR_FLAG</text>
<text x="101.3" y="154.5">AMS1117-3.3</text>
<text x="106.6" y="152">U2</text>
<text x="124.4" y="155.3">JP1</text>
<text x="132.3" y="153.3">PWR_FLAG</text>
<text x="143.4" y="150.7">+3V3</text>
<text x="39.6" y="158.3">VBUS</text>
<text x="103.4" y="158.3">VI</text>
<text x="109.9" y="158.3">VO</text>
<text x="258.3" y="158.3">GND</text>
<text x="92.7" y="163.4">C11</text>
<text x="92.7" y="166">10u</text>
<text x="108.8" y="162.1" transform="rotate(-90 108.8 162.1)">GND</text>
<text x="123.2" y="163.4">C12</text>
<text x="123.2" y="166">10u</text>
<text x="40.8" y="171">CC1</text>
<text x="40.8" y="173.6">CC2</text>
<text x="28.8" y="176.8" transform="rotate(-90 28.8 176.8)">SHIELD</text>
<text x="36.4" y="176.8" transform="rotate(-90 36.4 176.8)">GND</text>
<text x="66" y="177.4">R3</text>
<text x="66" y="179.9">5.1k</text>
<text x="78.7" y="177.4">R4</text>
<text x="78.7" y="179.9">5.1k</text>
<text x="132.3" y="178.7">PWR_FLAG</text>
<text x="144" y="191.4">GND</text>
</g>
<g font-size="1.8" fill="#a90000">
<text x="73.6" y="32.8">1</text>
<text x="73.6" y="35.3">2</text>
<text x="73.6" y="37.8">3</text>
<text x="73.6" y="40.4">4</text>
<text x="73.6" y="42.9">5</text>
<text x="73.6" y="45.5">6</text>
<text x="73.6" y="48">7</text>
<text x="73.6" y="50.5">8</text>
<text x="73.6" y="53.1">9</text>
<text x="137.7" y="53.1">2</text>
<text x="157.2" y="50.8" transform="rotate(-90 157.2 50.8)">13</text>
<text x="159.8" y="50.8" transform="rotate(-90 159.8 50.8)">36</text>
<text x="162.3" y="50.8" transform="rotate(-90 162.3 50.8)">48</text>
<text x="169.9" y="50.8" transform="rotate(-90 169.9 50.8)">33</text>
<text x="172.5" y="50.8" transform="rotate(-90 172.5 50.8)">32</text>
<text x="175" y="50.2" transform="rotate(-90 175 50.2)">1</text>
<text x="73" y="55.6">10</text>
<text x="73" y="58.2">11</text>
<text x="137.7" y="55.6">3</text>
<text x="137.7" y="58.2">4</text>
<text x="180.3" y="59.4">47</text>
<text x="73" y="60.7">12</text>
<text x="73" y="63.2">13</text>
<text x="73" y="65.8">14</text>
<text x="137.7" y="60.7">5</text>
<text x="137.7" y="63.2">6</text>
<text x="137.7" y="65.8">7</text>
<text x="180.3" y="65.8">46</text>
<text x="73" y="68.3">15</text>
<text x="73" y="70.9">16</text>
<text x="137.7" y="68.3">8</text>
<text x="137.7" y="70.9">9</text>
<text x="73" y="73.4">17</text>
<text x="73" y="75.9">18</text>
<text x="137.1" y="73.4">10</text>
<text x="137.1" y="75.9">11</text>
<text x="73" y="78.5">19</text>
<text x="73" y="81">20</text>
<text x="73.6" y="83.6">1</text>
<text x="137.1" y="78.5">12</text>
<text x="137.1" y="81">14</text>
<text x="137.1" y="83.6">15</text>
<text x="180.3" y="78.5">30</text>
<text x="73.6" y="86.1">2</text>
<text x="73.6" y="88.6">3</text>
<text x="137.1" y="86.1">16</text>
<text x="137.1" y="88.6">17</text>
<text x="73.6" y="91.2">4</text>
<text x="73.6" y="93.7">5</text>
<text x="137.1" y="91.2">18</text>
<text x="137.1" y="93.7">19</text>
<text x="73.6" y="96.3">6</text>
<text x="73.6" y="98.8">7</text>
<text x="73.6" y="101.3">8</text>
<text x="137.1" y="96.3">20</text>
<text x="137.1" y="98.8">21</text>
<text x="137.1" y="101.3">22</text>
<text x="180.3" y="97.5">34</text>
<text x="73" y="106.4">10</text>
<text x="73.6" y="103.9">9</text>
<text x="137.1" y="103.9">23</text>
<text x="137.1" y="106.4">24</text>
<text x="213.1" y="106.8" transform="rotate(-90 213.1 106.8)">2</text>
<text x="73" y="109">11</text>
<text x="73" y="111.5">12</text>
<text x="137.1" y="109">27</text>
<text x="137.1" y="111.5">28</text>
<text x="180.3" y="110.2">35</text>
<text x="209.5" y="110.2">1</text>
<text x="215.8" y="110.2">3</text>
<text x="73" y="114">13</text>
<text x="73" y="116.6">14</text>
<text x="73" y="119.1">15</text>
<text x="137.1" y="114">29</text>
<text x="137.1" y="116.6">37</text>
<text x="137.1" y="119.1">38</text>
<text x="213.1" y="115.6" transform="rotate(-90 213.1 115.6)">4</text>
<text x="73" y="121.7">16</text>
<text x="73" y="124.2">17</text>
<text x="137.1" y="121.7">39</text>
<text x="137.1" y="124.2">40</text>
<text x="180.3" y="121.7">25</text>
<text x="180.3" y="124.2">26</text>
<text x="73" y="126.7">18</text>
<text x="73" y="129.3">19</text>
<text x="73" y="131.8">20</text>
<text x="137.1" y="126.7">41</text>
<text x="137.1" y="129.3">42</text>
<text x="137.1" y="131.8">43</text>
<text x="157.2" y="137.2" transform="rotate(-90 157.2 137.2)">45</text>
<text x="159.8" y="137.2" transform="rotate(-90 159.8 137.2)">49</text>
<text x="162.3" y="137.2" transform="rotate(-90 162.3 137.2)">31</text>
<text x="47" y="157.2">A9</text>
<text x="100.9" y="157.2">3</text>
<text x="113.6" y="157.2">2</text>
<text x="107.7" y="164.5" transform="rotate(-90 107.7 164.5)">1</text>
<text x="46.9" y="172.5">B5</text>
<text x="47" y="169.9">A5</text>
<text x="27.7" y="181.7" transform="rotate(-90 27.7 181.7)">S1</text>
<text x="35.3" y="182.2" transform="rotate(-90 35.3 182.2)">A12</text>
</g>
<g font-size="1.8" fill="#0f0f0f">
<text x="76.2" y="35.2">P26</text>
<text x="76.2" y="32.7">P25</text>
<text x="76.2" y="37.8">P27</text>
<text x="76.2" y="40.3">P28</text>
<text x="76.2" y="42.8">P29</text>
<text x="76.2" y="45.4">P30</text>
<text x="76.2" y="47.9">P31</text>
<text x="76.2" y="50.5">P00</text>
<text x="76.2" y="53">P01</text>
<text x="132.1" y="53">P00</text>
<text x="76.2" y="58.1">P03</text>
<text x="76.2" y="55.5">P02</text>
<text x="132.1" y="55.5">P01</text>
<text x="132.1" y="58.1">P02</text>
<text x="76.2" y="65.7">P06</text>
<text x="76.2" y="63.2">P05</text>
<text x="76.2" y="60.6">P04</text>
<text x="132.1" y="63.2">P04</text>
<text x="132.1" y="60.6">P03</text>
<text x="132.1" y="65.7">P05</text>
<text x="76.2" y="70.8">P08</text>
<text x="76.2" y="68.2">P07</text>
<text x="132.1" y="70.8">P07</text>
<text x="132.1" y="68.2">P06</text>
<text x="76.2" y="75.9">P10</text>
<text x="76.2" y="73.3">P09</text>
<text x="132.1" y="75.9">P09</text>
<text x="132.1" y="73.3">P08</text>
<text x="76.2" y="83.5">P24</text>
<text x="123.2" y="78.4">LED</text>
<text x="132.1" y="83.5">P12</text>
<text x="132.1" y="80.9">P11</text>
<text x="132.1" y="78.4">P10</text>
<text x="213.6" y="78.4">ANT</text>
<text x="76.2" y="86">P23</text>
<text x="76.2" y="88.6">P22</text>
<text x="132.1" y="88.6">P14</text>
<text x="132.1" y="86">P13</text>
<text x="76.5" y="93.6">SWDIO</text>
<text x="132.1" y="91.1">P15</text>
<text x="132.1" y="93.6">P16</text>
<text x="76.1" y="96.2">SWCLK</text>
<text x="76.2" y="101.3">P20</text>
<text x="76.2" y="98.7">P21</text>
<text x="132.1" y="98.7">P18</text>
<text x="132.1" y="101.3">P19</text>
<text x="132.1" y="96.2">P17</text>
<text x="76.2" y="103.8">P19</text>
<text x="76.2" y="106.3">P18</text>
<text x="132.1" y="103.8">P20</text>
<text x="132.1" y="106.3">P21</text>
<text x="76.2" y="108.9">P17</text>
<text x="76.2" y="111.4">P16</text>
<text x="76.2" y="114">P15</text>
<text x="132.1" y="111.4">P23</text>
<text x="132.1" y="114">P24</text>
<text x="132.1" y="108.9">P22</text>
<text x="76.2" y="119">P13</text>
<text x="76.2" y="116.5">P14</text>
<text x="132.1" y="116.5">P25</text>
<text x="132.1" y="119">P26</text>
<text x="76.2" y="121.6">P12</text>
<text x="76.2" y="124.1">P11</text>
<text x="132.1" y="124.1">P28</text>
<text x="132.1" y="121.6">P27</text>
<text x="184.1" y="121.6">SWCLK</text>
<text x="184.4" y="124.1">SWDIO</text>
<text x="132.1" y="131.7">P31</text>
<text x="132.1" y="129.2">P30</text>
<text x="132.1" y="126.7">P29</text>
<text x="254" y="126.7">LED</text>
</g>
<g font-size="1.8" fill="#0000c2">
<text x="18.7" y="145.1">Optional:</text>
<text x="28.4" y="145.1">USB</text>
<text x="33.4" y="145.1">power</text>
</g>
</svg>
